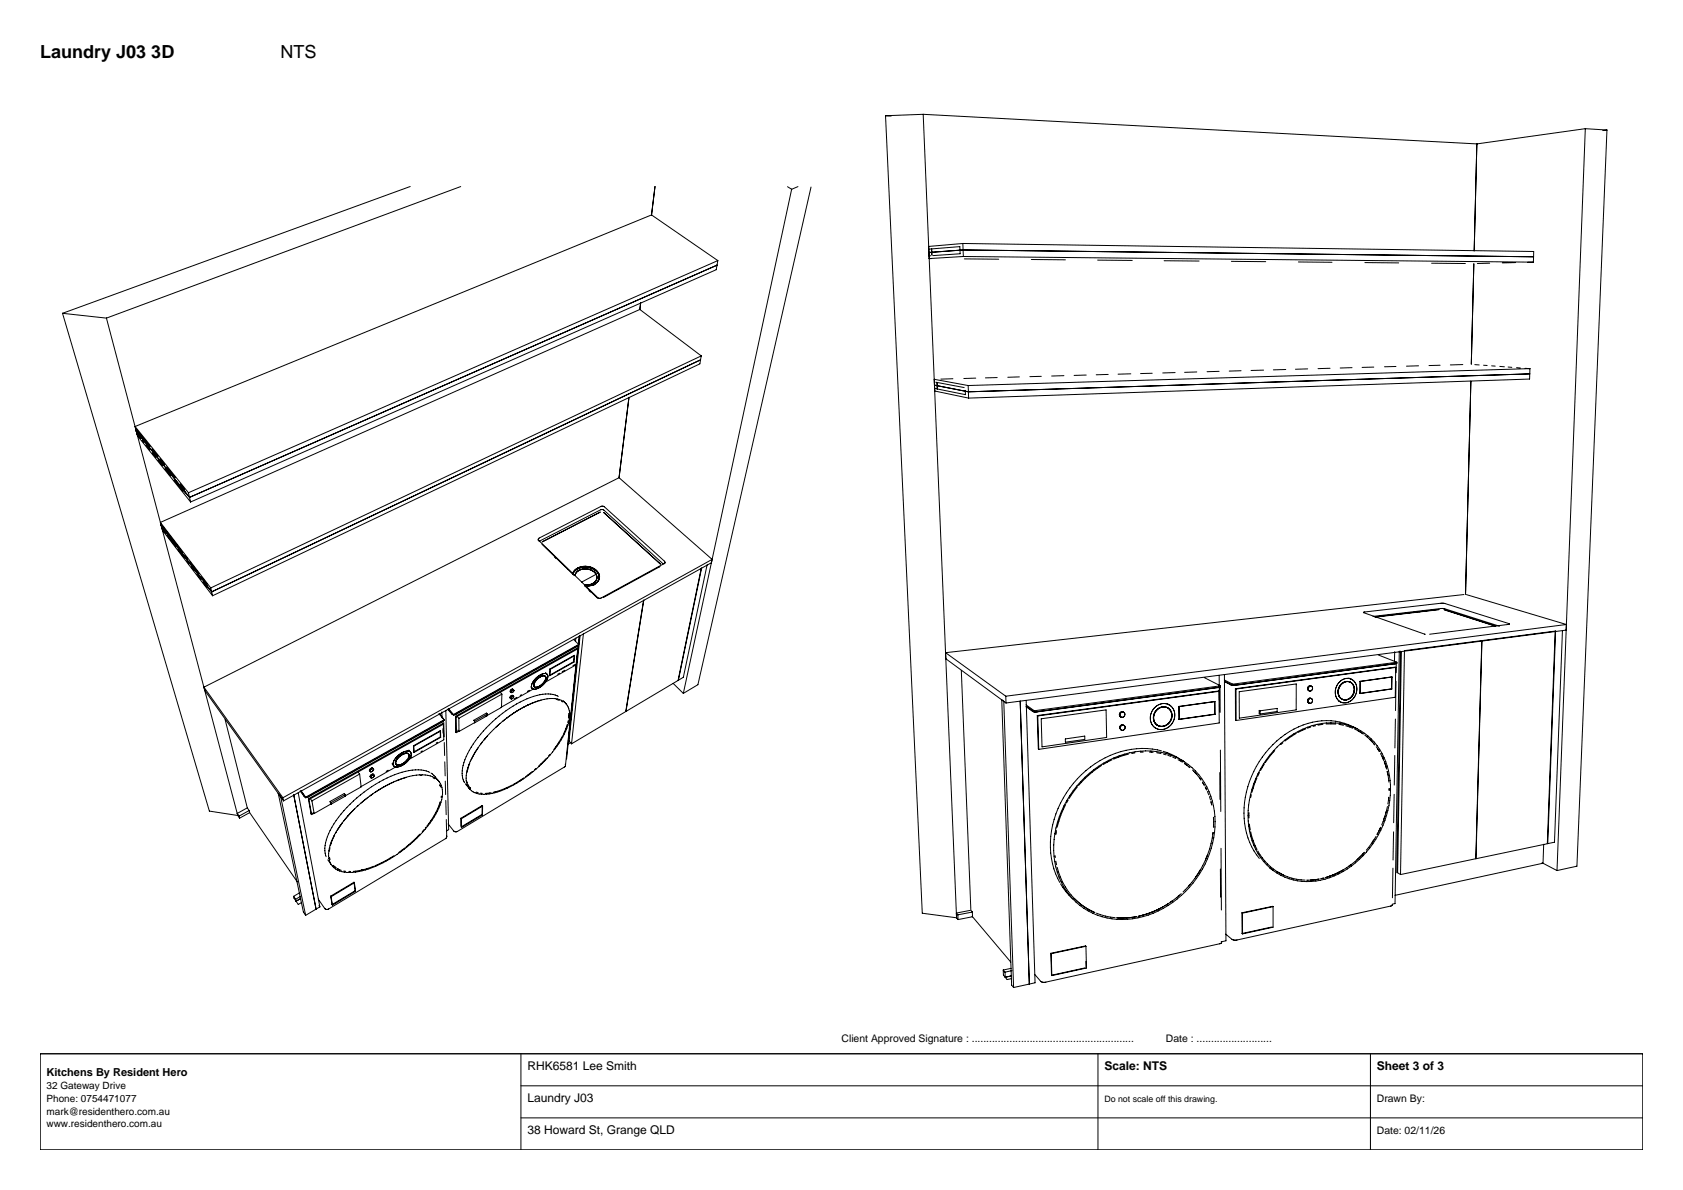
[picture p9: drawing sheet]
<svg xmlns="http://www.w3.org/2000/svg" width="420mm" height="297mm" viewBox="0 0 420 297" stroke-linecap="round" stroke-linejoin="round" font-family="sans-serif">
<g fill="none" stroke="#000" stroke-width=".25">
<path d="M221 28.9l9.2 199 8.5 1.2M221 28.9l1.4 .1M230.4 28.5l-9.4 .4M230.4 28.5l138.2 7.4M230.4 28.5l8.3 200.6M368.6 35.9l-.7 26.8M395.6 32.1l-27 3.8M395.6 32.1l5.4 .4M395.6 32.1l-7 185.2M401 32.5l-7.5 183.7-4.9 1.1M401 32.5l-1 .1M102.4 46.5l-86.8 31.7"/>
<path d="M115 46.6l-88.4 32.8M162.6 53.6l16.5 11.4M162.6 53.6l-128.9 52.9M163.5 46.5l-.9 7.2M196.5 46.6l1.1 .6M197.6 47.2l-27.1 125.9M199.1 46.6l-1.5 .6M202.4 46.7l-28.2 124.2-3.7 2.2M15.6 78.2l36.7 124.2 7 1.1M15.6 78.2l11 1.2M26.6 79.4l32.7 124.1M159.7 77.2l15.3 11.6"/>
<path d="M159.7 77.2l-119.7 53.2M159.9 75.6l-.2 1.7M178.9 66.2l-131.6 57.9M179.1 65l-.4 2.3-131.1 58M179.1 65l-132.1 58M231.8 63l8.5-.6 142.4 1.7M231.8 63.2l.1 .7 .4-.1M231.9 64.5h.5M232.5 62.1l-.5 .1M232.5 62.1v1.5M232.5 62.1l7-.5 .1 1.7-6.8 .5M240.3 60.8l-8.5 .7 .1 3"/>
<path d="M240.3 60.8l.1 3.2M240.3 60.8l142.4 2v1.3M240.4 64l-8.5 .5M240.4 64l142.3 1.4M240.7 64.6l8.5 .1M257.4 64.8h8.5M273.9 64.9l8.7 .1M290.5 65.1l8.7 .1M307.3 65.2l8.6 .1M324 65.4l8.4 .1M340.6 65.5l8.4 .1M357.3 65.7l8.4 .1"/>
<path d="M367.8 65.8l-.6 25.1M371.8 65.7l-3.1 .1M378.1 65.5l-3.2 .1M382.7 65.4l-1.5 .1M382.7 64.1v1.3M157 99.2l-2.5 20M174.8 89.8l-.1 1-121.7 57.9M174.8 89.8l-122 57.9M175 88.8l-.2 1M175 88.8l-122.4 57.9M233.2 96.1l8.5 1.7M233.2 96.5v.4l7.7 1.6v-1.1"/>
<path d="M233.5 95.4l.4 .1M233.9 95.5v1.6M233.9 95.5l6.7 1.2M237.8 94.5l-3 .1M241.6 96.2l-8.5-1.5 .2 2.9 8.4 1.8M241.6 96.2l.1 1.6M241.7 97.8v1.6M243.5 94.4l-3 .1M248.9 94.2l-3 .1M254.4 94.1l-2.9 .1M259.9 93.9l-2.9 .1M265.5 93.8l-3.1 .1"/>
<path d="M271.1 93.6l-3.1 .1M276.6 93.5h-3M282.2 93.3l-3.2 .1M287.5 93.2h-2.9M293.3 93l-3.1 .1M298.7 92.8l-3.1 .1M304.2 92.7l-3 .1M309.7 92.5l-2.9 .1M315.3 92.4l-3.1 .1M320.9 92.2l-3.1 .1M326.3 92.1l-3 .1M331.9 91.9l-3 .1"/>
<path d="M337.4 91.8l-2.9 .1M342.8 91.6l-2.9 .1M348.4 91.5h-2.9M354 91.3l-3 .1M359.4 91.2h-2.8M365 91l-3.1 .1M367.1 95.1l-1.4 53.3M368 91l1.1 .1M370.2 91.2h.9M372.2 91.3l.9 .1M374.3 91.5h1.1M376.4 91.6l.9 .1"/>
<path d="M378.5 91.8h.9M380.6 91.9l1.2 .1M381.8 93.3l-140.1 4.5M381.8 92l-.1 2.6-140 4.8M381.8 92l-140.2 4.2M33.7 106.5l.6 2.3 13.3 16.5M33.7 106.5l13.3 16.5M33.8 107l1.1 1.3M34 107.6l13.3 16.5M34.2 108.3l.7 .9M34.9 108.3l.3 1.2M34.9 108.3l2.6 3.2"/>
<path d="M35.5 109.9l.4 .6M36.4 111l1 1.3M37.9 112l1.5 1.9M38 113l.9 1.2M39.4 114.8l1.2 1.4M39.9 114.5l1.2 1.5M41.2 117l1.4 1.7M41.6 116.6l2.1 2.7M43.5 119.8l2.3 2.9M154.5 119.2l-103.6 52.3M154.5 119.2l23.2 20.4M40 130.4l.5 2 12.5 16.3"/>
<path d="M40 130.4l12.6 16.3M40.4 131.7l-.3-.9 1.1 1.4M40.5 132.1l.8 1M40.7 132l-.4-.6 12.5 16.3M41.2 132.2l.2 .9M41.2 132.2l4.3 5.6M41.7 133.6l2.2 2.8M44.5 137.2l1.5 2M45 120.8l1 1.2 .2 1.1M46.1 138.6l.7 .9M46.6 140l.6 .7M47 123l.3 1.1"/>
<path d="M47.3 124.1l.3 1.2M134.3 134.6l.1 .3 14.7 14.2 .5 .2 .4-.1 15.7-8.5 .2-.3M134.3 134.6l.3-.3 15.4-7.9 .4-.1 .4 .2 15 13.5 .1 .4M134.3 134.6v.3M134.5 135.1l15.4-7.9h.4l.4 .1 14.8 13.5M135.2 135.8l8.1 7.9M135.6 135.1l-.3 .1M135.6 135.1l-.2 .1M138.4 139l.4 .4M145.7 129.9l-10.1 5.2M149.6 127.9l-14 7.2M149.8 127.8l-.3 .1"/>
<path d="M150.6 127.9l14.2 12.9M150.7 127.9l14.1 12.9M177.7 139.6l-107.1 59.5M177.7 139.6l-.2 .8-106.7 59.5M47.4 140.2l2.3 3.1M47.7 141.5l.7 .9M49.1 143.3l1 1.2M50.3 144l1.3 1.7 .2 .9M50.6 145.3l1.1 1.3M51 145.4l1.8 2.3M52.6 146.7l.2 1M52.8 147.7l.2 1"/>
<path d="M143.1 159.6l1.3 1.2M143.7 143.1l-.2 .6M143.7 143.1l-.1 .3M143.7 159.2l-.1 .9M144 142.7l-.3 .4M144.2 142.5l-.2 .2M144.6 158.7l-3.2 30.7M144.8 158.7l-2.8 26.3 .6 .6M144.9 141.7l-1.1 .5-.8 1M145.6 158.1l-3 27.5M145.7 141.4a3.1 3.1 0 0 0-2.8 1.7M145.7 141.4l2.2 .3"/>
<path d="M145.7 141.4a2.8 2.8 0 0 0-2.8 1.9M145.9 146h.4M145.9 145.9l.4 .1M146.3 146h.3M146.6 141.6a3.4 3.4 0 0 0-3.7 1.7M146.6 141.6l.9 .2M146.6 141.6l.8 .2M146.9 142.1a3.5 3.5 0 0 0-2.7 .4M146.9 142.1l1.2 .5M146.9 142.1a3.4 3.4 0 0 0-2.7 .4M147 147.4l.4 .4M147.4 141.8a2.79 2.79 0 0 1 2.1 2.3"/>
<path d="M147.5 141.8l1.4 .8 .6 .9M147.5 141.6l.3 .1M147.8 141.7l1.1 .7M147.9 141.7l.3 .2M147.9 145.6l-1.3 .4M148.1 142.6l.6 .7M148.1 142.6l.6 .7 .2 .5M148.4 145.2l-.8 .6-1 .2M148.6 145.7l-.6 .4M148.6 145l-.4 .5M148.8 142.4l.6 .8 .2 1.2v-.2M148.9 143.5v.3"/>
<path d="M148.9 143.3l-3.7 2M148.9 142.4l.6 .9 .1 .9M148.9 143.8v.5l-.3 .8M149 144.3l-.4 .7M149.5 144.5a3.2 3.2 0 0 1-3.7 1.7M149.5 143.5l-.2 1.5M149.6 144.2a3.1 3.1 0 0 1-3.6 2l3.1 3.1M160.6 150l-4.4 27.6M160.7 149.7l-4.5 27.9M164.7 141.4l-14.1 7.7M165.9 140.4v.3M175 141.9l-5.8 27.9-26.6 15.8"/>
<path d="M176.5 141l-6 28-1.2 .8 5.8-28.1M340.2 152.9l15.5 5.4M340.3 152.8l19.8-2.3 16.6 5.2M342.6 153.8l17.5-1.9 14.1 4.4M359.1 152.2l-16 1.8M359.1 152.1l-15.9 1.9M360.4 152.1l12.9 4.2M360.4 152.2l12.7 4.1M365.3 148.4l-129.3 14.5M365.9 148.4l25 7.5M369.8 159.9l-1.5 54.4M376.7 155.8l-19.9 2.5"/>
<path d="M388.2 157.4l-1.9 53.2 1.6-.4 2-52.7M390.9 155.9l-139.9 17.9M390.9 155.9v1.4l-139.8 18.2M50.9 171.5l19.7 27.6M50.9 171.5l.2 .8 19.7 27.6M56.2 179.5l5.5 22M109.5 178.1l1.2 1.3M109.7 178.3l1.1 1.3M110.3 177.7v1.5M110.7 179.9l-33.7 19a.87 .87 0 0 1-1.2-.2l-.9-1.3M110.8 179.6l-34.5 19.4M110.8 179.6l.1 .2-34.6 19.3"/>
<path d="M111.3 177.3l.7 29.8-.6 .3M111.9 176.8l1.3 1.5M112 177.1l1.2 1.4M113.2 178.3v.2M113.7 178.8l.1 .2M113.7 178.8v3.9M113.8 179l.1 3.9M114.2 179l.3 .3M114.5 179.3v3.3M121.6 178.2v.4l-3.2 1.8v-.4M121.6 178.2l-.2-.2-3.2 1.8 .2 .2M121.6 178.2l-3.2 1.8"/>
<path d="M125 172.9l.2 .3M125.2 173.2l-.1 3.4-4 2.2M125.2 173.2l-10.7 6.1M126.1 179.5l-.7 .6M127.3 174.2l.1 .2M127.3 172.7l.2 .1M127.9 173.5l-.5 .3-.2 .3M128 171.9l-.4 .2-.3 .5M128 173.6l.2 .1M128 173.7l-.5 .3v.3M128.1 172.1l-.4 .2-.2 .4M128.2 173.8l-.3 .5-.3 .2"/>
<path d="M128.3 172.3l-.3 .4-.4 .2M129 174l-.7 .4M130.1 173.4l-.3 .2M132.1 172.3l-.5 .3M132.5 171.4l.3 .4M133.1 172l-8.1 4.5M133.3 171.4v.1M133.3 175.3a26.6 26.6 0 0 0-6.9 4M134.1 175l-.5 .2M135 174.8l-.5 .1M136 168.7a2.83 2.83 0 0 0-2.7 1.6l-.1 .9M136 168.7h-.2a3.1 3.1 0 0 0-2.3 1.6l-.2 1"/>
<path d="M136.1 168.8h.1M136.1 167.8l.5 .5M136.2 168.9v.2M136.2 169.3a2.94 2.94 0 0 1-2.8 2.2M136.3 169a1.96 1.96 0 0 1-.7 1.6l-1.2 .9-.9 .1M136.6 168.3l.1 .9-.6 1M136.6 168.3a2.52 2.52 0 0 0-2.9 1 2.17 2.17 0 0 0-.8 2.6 3.1 3.1 0 0 0 3.2-1.7M137.1 168.5l.1 .1M137.3 167h.1M137.3 167l-.2 1.5M137.3 167l-.1 1.6M138.8 174.5l.8 .3"/>
<path d="M139.3 173.8a9.2 9.2 0 0 0-7.8 .6 31.2 31.2 0 0 0-15.5 15.2 6.4 6.4 0 0 0 0 5.8M139.7 168l-.5 .3M140.1 175l.3 .2M140.6 174.9l.7 .7M140.9 167.3l-.6 .3M141.3 175.6a5.5 5.5 0 0 0-5.5-1.1 30.3 30.3 0 0 0-16.1 11.6 13.9 13.9 0 0 0-3.4 8.7l.5 1.5 .5 .8M141.3 175.6a5.8 5.8 0 0 1 .2 6.2 30.8 30.8 0 0 1-18 16.1 6.4 6.4 0 0 1-6.2-.8M141.8 179.9l-.1 .5M141.9 178.7v.4M141.9 178.1v1.1M143.1 165.2l-6 3.3M143.1 165.2h.1"/>
<path d="M143.2 165.2l-6 3.4M143.3 163.6l-.2 1.6M143.3 163.6l-6 3.4M143.3 163.6h.1M143.4 163.6l-6.1 3.4M143.4 163.6l-.2 1.6M143.5 165.9l-.5 .2M143.7 166l-2.6 25.1M144.2 161.9l-.4 4-7.7 4.3M144.2 161.9l-30.4 17.1M144.2 161.9l-.2-.1-30.3 17M144.2 161.1l-30.4 17.2-.5 .1-.5-.2-1-1.2"/>
<path d="M144.4 160.8l-31.2 17.5M144.4 160.8v.2l-31.2 17.5M168 170.6l2.5 2.5M236 162.9l15 10.9M236 162.9v1.5l15.1 11.1M239.9 167.3l2.4 59.9M250 174.7l.5 .4 2.4 71.4-.4-.6zM251 173.8l.1 1.7M254.6 175l2.3 70.6M256 175.9l2.1 1.5M256.1 174.8l2.2 70.5-1.4 .3M256.3 176.4l1.8 1.3"/>
<path d="M258.1 177.4v.3M258.9 178.6l.3 8.4M258.9 178.6l.1 .1M259 178.7l.2 8.3M259.8 179.4l16.2-2.2 .2 6.9-16.2 2.3zM280.2 177.7l.2 .1M280.2 177.7l-.7 .2a.66 .66 0 0 0 .3 1.1M280.2 177.7l-.4 .1-.3 .4v.5l.3 .3M280.2 177.7h.1M280.4 177.8a.69 .69 0 0 1 .2 .9 .69 .69 0 0 1-.8 .3M280.4 177.8l-.1-.1 .2 .2M287.9 176.9l.5-.5a2.9 2.9 0 0 1 3.9-.1 2.9 2.9 0 0 1 .4 4 2.93 2.93 0 0 1-2.7 1.8 2.93 2.93 0 0 1-2.8-1.8l-.1-1.7z"/>
<path d="M291 176.5a2.58 2.58 0 0 0-2.9 1.4 2.58 2.58 0 0 0 .7 3.1M291.1 176.5l.3 .2M291.3 175.7l.5 .2M291.4 176.7l.4 .2M291.4 176.7a2.48 2.48 0 0 0-3.4 1.7l-.1 .8 .3 1.1M291.6 176.8l.1 .1M291.7 176.9l.2 .2M291.8 177l.3 .3M291.9 177.1a2.6 2.6 0 0 1 0 3.1 2.6 2.6 0 0 1-2.9 .9M292.2 177.4a2.62 2.62 0 0 1-.3 2.9 2.62 2.62 0 0 1-2.8 .8M294.2 176.3v.1M294.2 176.3v3.2"/>
<path d="M294.2 179.5l.1 .1M294.2 176.4l.1 3.2M300.6 169.1l4 2.1M303.1 175.1v3.1M303.1 175.1l-8.9 1.2M303.1 175.1h.1M303.1 178.2l-8.9 1.3M303.1 178.2l.1 .1M303.2 175.1l-9 1.3M303.2 175.1v3.2M303.2 178.3l-8.9 1.3M304.2 172.5l-45.2 6.2"/>
<path d="M304.2 172.5l.1 7.9-45.1 6.6M304.2 172.5l-45.3 6.1M304.2 168.6l.1 6.1M304.4 171.5l-45.4 6.2-1.3-.1-1.7-1.2M304.5 171.6v6.2M304.6 171.2l-46.5 6.2M304.6 171.2v.3l-46.5 6.2M305.6 168.4l.3 66.4-1 .2M305.6 169.7l2 1.1M305.6 170.1l2.1 1M305.8 170.2l1.4 .8h1.2M307.6 170.8l.1 .3"/>
<path d="M308.3 171.9v7.8l.2 .1M308.3 171.9l.2 .1M308.5 172v7.8M309.3 172.6l14.2-1.9v6.5l-14.2 2zM314.5 177.4v.8M314.5 177.4l-.3-.1v.8l.3 .1M314.5 177.4l4.2-.6v.8l-4.2 .6M326.5 172.3l.2 .1M326.5 172.3l.1 .1M327.1 171.2h.1M327.1 171.2l.1 .1M327.1 171.2a.66 .66 0 0 0-.7 .4 .66 .66 0 0 0 .1 .7"/>
<path d="M327.2 174.3l-.6 .2a.64 .64 0 0 0 .1 1M327.2 171.3a.64 .64 0 0 1 .3 .8 .64 .64 0 0 1-.8 .3M327.2 171.3a.66 .66 0 0 0-.7 .3 .66 .66 0 0 0 .2 .8M334 174.9l.5 .3M334.4 174l.5 .5M334.4 170.1a2.44 2.44 0 0 1 2.9-.5 2.44 2.44 0 0 1 1.3 2.6 3.2 3.2 0 0 1-3.6 3.2 3.1 3.1 0 0 1-.6-5.3zM334.7 174.3l.3 .2M335 174.5h.1M335 174.5l.2 .1M335.3 174.6l.2 .1M336 174.7h-.4M336.3 170.1a2.55 2.55 0 0 0-1.7 4.2"/>
<path d="M336.3 170.1l1 .3M336.6 169.2l.5 .3M336.8 170.2a2.45 2.45 0 0 0-2.5 1.1 2.45 2.45 0 0 0 .1 2.8M336.9 170.2l.4 .3M337.3 170.4l.4 .5a2.57 2.57 0 0 1-1.8 3.8l-.8-.1M337.3 170.5a2.23 2.23 0 0 1 .5 2.5l-.7 1-1.1 .6M339.4 170.1h.1M339.4 170.1v3M339.5 170.1l-.1 3M344 163.5l4.6 1.8M347.3 168.9l-7.9 1.2M347.3 168.9v3.1"/>
<path d="M347.3 168.9l.1 .1M347.3 172l-7.9 1.1M347.4 169l-7.9 1.1M347.4 169l-.1 3M348 162.6v2.4M348.2 179.5l-.1 7.2M348.3 166.6l-.1 7.4-39.7 5.8M348.3 166.6l-40 5.3M348.3 166.6l-39.8 5.4M348.4 165.6l-.4 .1M348.4 170l-.1 7.3M348.4 165.8v2.1"/>
<path d="M348.6 165.3v.3l-40.9 5.5M348.6 165.3l-41 5.5M349.2 162.5l-1.1 63-.6 .2M349.5 162.5l-.9 55.3M349.7 162.6l-.9 55.2 .7 .5M350.5 162.4l37.6-4.9-2 53.1-36.6 7.7zM69.4 198l.7 .9 6.2 29.6-.6-.9zM70.6 199.1l.2 .8M73.3 198.3l5.6 28.6M74.4 197.9l5.4 28.4M75.1 197.3l1.2 1.7M75.1 197.5l1.2 1.6"/>
<path d="M76.3 199v.1M77 199.4l.1 .2M77 199.4l.6 3.7M77.1 199.6l.7 3.7M77.6 199.5l.2 .4M77.8 199.9l.6 3.1M86.1 198.3l-3.5 2M86.1 198.3l.1 .4-3.5 2M86.1 198.3l-.2-.3-3.5 2M89.5 192.8l.2 .4M89.7 193.2l-11.9 6.7M89.7 193.2l.4 3.2-4 2.3"/>
<path d="M91.6 199.2l-1.4 1.2M92.3 192.4v.1M92.4 193.9l.1 .2M93 191.7l-.6 .2-.2 .4M93 198.2l-.7 .5M93.1 193.2l-.5 .2-.3 .4M93.1 193.2h.1M93.2 191.9l-.5 .1-.4 .4M93.2 193.2l.2 .2M93.3 192l-.3 .4-.6 .2M93.3 193.4l-.5 .1-.3 .5M93.4 193.5l-.3 .5-.5 .2"/>
<path d="M95.7 196.5a35.2 35.2 0 0 0-10.3 8.8M96.9 192.2l-.5 .3M97.3 195.6l-.5 .3M97.8 190.6l.5 .6M98.3 195.2l-.5 .2M98.6 191.5l-8.5 4.8M98.8 190.7l.1 .1M100.4 194.3l-1.5 .6M101.2 194.1l-.5 .1M101.7 189.5l-.7 .7a2.12 2.12 0 0 1-2.1 .6M101.9 188.1l.1 .1M101.9 188.1a2.45 2.45 0 0 0-2.5 1l-.6 1.1 .1 .6"/>
<path d="M101.9 188.1l.2 .3M101.9 188.1a2.45 2.45 0 0 0-2.7 1.1l-.5 1 .2 .6M102 188.3l.1 .1M102 187.2l.5 .6M102.1 188.4l-.3 .9M102.1 188.4l-.2 .9a3.7 3.7 0 0 1-1.9 1.6l-.7 .1-.4-.1M102.5 187.8l.1 .6a4.1 4.1 0 0 1-1.8 2.4 2.19 2.19 0 0 1-2.5 .4M102.5 187.8l-.3-.3a4.1 4.1 0 0 0-3.9 2.4l-.2 .6 .2 .7M102.7 188.9l-.5 .3M103.2 186.1l.1 .1M103.2 186.1l.1 1.6M103.3 186.2v1.6"/>
<path d="M103.3 187.7v.1M104.9 193.5h.3M105.4 187.4l-.3 .2M107.3 192.8a11.2 11.2 0 0 0-8.8 .6 31.9 31.9 0 0 0-16.5 14.7 7.7 7.7 0 0 0-.6 5.7M107.6 193l.7 .5 1.3 1.6M108.1 194.1l.4 .3M109.2 185.3l-.3 .1M109.6 195.1a6.4 6.4 0 0 1-.1 6.6 31.7 31.7 0 0 1-20 15.8 6.9 6.9 0 0 1-6.5-1.3l-.4-.4M109.6 195.1a6 6 0 0 0-5.7-1.6 24.3 24.3 0 0 0-10.3 4.3M109.7 195.8l.2 .6-.1-.4M109.9 182.4v1.5M109.9 182.4l-6.7 3.7"/>
<path d="M109.9 182.4v.1M109.9 183.9l-6.6 3.8M109.9 183.9l.1 .1M109.9 182.5l-6.6 3.7M109.9 182.5l.1 1.5M110 184l-6.7 3.8M110.1 198.7v.3M110.5 181.9l.1 1.1M110.6 180.7l-33.5 18.9M110.6 180.7l.2 3.9-8.6 4.9M110.6 180.7l-.1-.1-33.5 18.8M110.7 180.3l.1 3.6"/>
<path d="M110.9 185.3l.1 3.3M111 190.1l.1 3.5M111.1 195l.1 3.3M111.2 199.8l.1 3.5M113.7 182.7l.2 .2M114.1 182.5l-.4 .2M114.3 182.2l.2 .4M114.4 182.6l-.5 .3M116.1 195.6l1.2 1.5M116.6 195.1l.1 .4M116.8 195.8l.6 1M117.2 190.5l-.6 2.2"/>
<path d="M118.3 180.4l-3.8 2.2M118.8 197.7l.5 .1M119.4 186.6l-1.8 3.1M119.9 198h.4M120.2 185.4l-.3 .4M121.6 183.7l-.8 1M122.6 197.9l-1.5 .1M124.5 180.8l-.8 .8M127.9 195.9l-2.4 1.1-2.4 .7M130.7 194.1l-2.5 1.6M132.9 192.5l-1.7 1.3M133.7 191.8l-.3 .3"/>
<path d="M136.4 189.2l-1.9 1.9M137.1 188.4l-.2 .2M140.4 183.6l-2.2 3.5M141.1 190.7v.4M141.1 191.1l-.2 .3-26.8 16.2-.8-.2-1.5-1.8M141.6 180.8l-1 2.5M142.1 184.8l-.3 .1M142.5 185.3l-.8 .5M265.9 184.4l4.8-.7v.8l-4.8 .7zM266.6 199.7l-.5 .7M268.9 196.4l-2.1 2.9M270.8 194a21.2 21.2 0 0 1 21.4-5.6 17.4 17.4 0 0 1 11 18 24.9 24.9 0 0 1-20.5 22.9 16.9 16.9 0 0 1-19.8-17 25 25 0 0 1 7.9-18.3z"/>
<path d="M274.9 191.1l-2.3 1.6-3.4 3.3M277.5 189.6l-2.2 1.2M279.8 182.2h.1M280.3 180.9l-.7 .2-.1 .8M281.6 188.2l-3.7 1.3M283.2 187.9l-.8 .2M285.3 187.7h-.7M286.9 187.7l.9 .1M288.2 180.5l.6 .5M288.6 187.9l1.1 .2M288.8 181h.1M288.8 181l.2 .1"/>
<path d="M288.8 181l.3 .1M289.8 187.4a21.9 21.9 0 0 0-21.9 8.1 22.6 22.6 0 0 0-3.9 23.8l.5 .9M290.2 187.5l2.2 .8 2 1.1M290.4 188.2l.6 .2M291.4 188.5l.8 .3M292.6 189l.8 .3M294 189.6l1.1 .6M294.9 189.7l.6 .5M294.9 189.7l.6 .4M296.1 190.9l-.5-.3 1.3 1-.3-.3M297.6 192.2l1 1.1M298.2 192.8l.4 .5"/>
<path d="M298.6 193.3l1.1 1.4-.3-.4M300.1 195.2l.4 .8M300.7 196.4l.4 .7-.3-.6M301.3 197.5l.4 .9M301.8 198.8l.3 .9M304.4 192.8v6.7M304.6 187.2v15.3M312.3 198.3l-.2 .7M313.7 194.1l-1.3 3.6M314.3 192.8l-.4 1M315.5 190.7l-.9 1.6M318.1 187.3l-2.4 3"/>
<path d="M318.7 186.4a17.9 17.9 0 0 1 18.9-5 15.8 15.8 0 0 1 9.4 14.6 23.9 23.9 0 0 1-16.3 23.4 14.7 14.7 0 0 1-18.9-12 24 24 0 0 1 6.9-21zM320.1 185.4l-.5 .4M323.5 183.1l-2.8 1.9M325.9 181.9l-2 .9M327.1 181.5l-.8 .2M328.3 181.1l-.6 .2M330.1 180.8l-1.2 .2M330.9 180.7h2.4M334.1 180.8l1.2 .2M335.8 181.1l1.8 .7M337.5 181.3a16.8 16.8 0 0 0-17.8 2.8 23.6 23.6 0 0 0-8.3 25l1.5 3.3 1.4 1.8M337.5 181.3l1 .6"/>
<path d="M337.5 181.3l1.1 .6M338 181.9l1.7 .9M339.7 182.8l.5 .4M340.6 183.5l1.3 1M341.9 184.5l1.2 1.4M341.9 184.5l.5 .6M342.8 185.6l.3 .3M343.4 186.4l.8 1.1-.3-.5M344.5 188.1l.8 1.6M344.9 189l.4 .7M345.7 190.9l-.2-.8 .5 1.8-.2-.6M346.3 193.3l-.1-.8 .4 2.7"/>
<path d="M346.5 199.1v.5M346.6 198.9l-.2 1.8M346.7 196.8v.4M346.7 196.8v.5M347.9 198.2l-.1 7.1M348.1 188.5l-.1 7.4M59.2 203l.1 .5M59.2 203l.5 .7M59.3 203.5l.5 .7M59.7 203.7l.1 .5M62.2 202.3l.1 .5-2.5 1.4M62.2 202.3l-.5-.7-2.5 1.4"/>
<path d="M62.2 202.3l-2.5 1.4M62.3 202.7l11.9 17.4M77.6 203.1l.2 .2M78 202.9l-.4 .2M78.2 202.8l.2 .2M78.3 203l-.5 .3M81.8 214.6l.8 1.2M82.2 214l.2 .6M82.3 211.6l-.1 .8M82.4 200l.3 .7M82.4 200l.2 .3M82.5 200.7l-4.1 2.3"/>
<path d="M82.6 200.3l.1 .4M83.5 208.4l-1 2.7M83.9 216.6l-.8-.6 .8 .6M84 207.5l-.3 .5M84.1 216.8l.5 .2M84.3 216.8l.2 .2M84.6 217l.6 .2M85.4 205.3a12.7 12.7 0 0 0-3.3 8.9l.5 1.6M85.5 205.3l-1.3 1.9M85.8 217.4l.4 .1M86.1 204.6l-.3 .3M87.1 217.5h.3"/>
<path d="M87.1 217.5h.4M88.5 201.9l-2.2 2.4M89.4 201.1l-.3 .2M90.7 217l-.5 .1M93.2 216.2l-2.5 .9-2.5 .4M98.3 213.6l-2.1 1.2-2.6 1.3M101.1 211.6l-1.6 1.2M104.8 208.2l-3.5 3.2M105.8 207.1l-.4 .5M106.3 206.4l-.2 .3M109.8 200.1a18 18 0 0 1-3.3 6.1M111.4 204.5l.1 4.3"/>
<path d="M111.4 208.6l.1 .2M111.5 208.8l-.3 .5-29.2 17.6a.75 .75 0 0 1-1-.2l-1.6-2.3M115 204.2l.1 .2M115 204.2v2M120.3 203.3l-5.1 3M120.3 203.3l.1 .1M120.3 201v2.3M120.3 201l-5.3 3.2M120.3 201l.1 .2M120.4 203.4l-5.3 3.1v-2.1M120.4 201.2l-5.3 3.2M120.4 201.2v2.2"/>
<path d="M263.3 213.6l.1 .4M263.5 214.9l.2 .9M263.7 207.3l-.2 1M263.8 216.5a16.7 16.7 0 0 0 5.1 8.5M265.9 200.8a23.8 23.8 0 0 0-2.1 5.7M298.8 218.4l-.4 .5M299.5 217.1l-.5 .9M299.6 217.1l-2.2 3.1-2.2 2.4M301.4 213.3l-.5 1M302.3 200.7l-.1-.6 .2 .8M302.7 208.2v-.4l-.9 4.1-1 2.8-1.2 2.4M302.8 204.4v-.4v2.4"/>
<path d="M302.8 205.7v.7M304.6 216.9v7M304.7 211.7l.1 15.4M311.7 202.8v1.3M311.8 205.7l.2 1.4M312.1 207.6l.6 2.3 1 2.1M313.9 212.4l1.7 2.5 1.5 1.5 1.5 1.1M316.9 216.7l.7 .5M318.6 217.5l.9 .5M318.6 217.5l1.7 .9a13.3 13.3 0 0 0 5.4 1.3M328.3 219.6l-2.2 .1M329.1 219.4l-.8 .2"/>
<path d="M329.2 219.4l-.9 .2M330.5 219.1l-.8 .2 .5-.1M330.9 219l.9-.3zM335.3 217l-3.5 1.7M337.1 215.8l-.5 .4M340.1 213.2l-1.5 1.4M340.1 213.2a21 21 0 0 1-8.3 5.5M340.3 212.9l-.2 .3M340.5 212.7l-.4 .5M342.7 209.8l-.3 .4M343.4 208.8l-2.4 3.4M343.8 207.9l-.2 .3"/>
<path d="M344.5 206.5l-.4 .9M344.6 206.5l-.9 1.8M345.6 203.7l-.3 .7M345.9 202.5l-.1 .4M346.2 201.3l-.6 2.4-.8 2.2M347.6 216.7l-.1 7.4M347.8 207.6l-.2 7M384.8 215.3l3.8 2M385.2 210.7l-.1 4.7-37 8.1M73.3 223.7l.6 1.2M73.3 223.7l.5 .8M73.8 224.5l.1 .4"/>
<path d="M73.9 224.9l.5 .8 .8-.4M74.7 222.8l-1.4 .9M74.9 223.8l-1.1 .7M75 224.3l-1.1 .6M78.9 226.9l-2.6 1.6M79.6 226l.2 .3M79.8 226.3l-.9 .6M82.5 223.7l.1 .1M82.5 223.7l.4 2.1M82.6 223.8l.4 2.1M82.9 225.8l.1 .1M88.3 220.2l.3 2.1"/>
<path d="M88.3 220.2l-5.8 3.5M88.3 220.2l.1 .1M88.4 220.3l-5.8 3.5M88.4 220.3l.3 2.1M88.6 222.3l-5.7 3.5M88.6 222.3l.1 .1M88.7 222.4l-5.7 3.5M238.7 227.9l.3 .4M238.7 227.9v1.2M238.7 229.1l.4 .4M239 228.3l.1 1.2M242.1 227.2l-3.4 .7"/>
<path d="M242.4 227.3l.3 .3M242.6 228.7l9.6 11.4M242.7 227.6v1.2l-3.6 .7M242.7 227.6l-3.7 .7M262.2 237.9l.1 .1M262.2 237.9l.2 5.5M262.3 238l.2 5.5M264.7 220.6a15.3 15.3 0 0 0 3 3.8M268.9 225l2.6 1.9 1.7 .9M271 236.2l-8.7 1.8M271 236.2l.1 5.4-8.6 1.9M271 239.9v1.4"/>
<path d="M271 236.2l-8.8 1.7M273.6 227.9l2.3 .7 2.4 .4M278.7 229.1h.4M278.7 229.1h1.1M281.2 229.1h-1.4M282.6 229l-1.4 .1M283.7 228.8l-1.1 .2M284.1 228.7l1.2-.3zM286.6 228l-1.3 .4M287.9 227.5l-1.3 .5M290.3 226.3l-2.4 1.2M291.5 225.5l-.8 .6"/>
<path d="M292.6 224.8l-.6 .4M292.6 224.9l-2.5 1.5-2.2 1.1M294.3 223.4l-.3 .3M294.8 223l-2.2 1.9M297 220.7l-.3 .3M304.8 235a.36 .36 0 0 1-.1 .4 .36 .36 0 0 1-.4 .2l-43.5 9.6-1-.2-1.6-1.8M309.9 227.8l.2 .1M309.9 227.8l.1 5.2M310 233l.1 .1M310.1 227.9v5.2M317.4 231.4l-7.4 1.6M317.7 226.3l-7.8 1.5"/>
<path d="M317.7 226.3l-7.6 1.6M317.7 226.3v5.1l-7.6 1.7M347.4 225.7v.1M347.4 225.9l-38.9 8.7-1-.1-1.6-1.4M250.4 242.1v1.3l.5 .5M250.4 242.1l.4 .5M250.8 242.6l.1 1.3M250.9 243.9l.4 .6 1.1-.3M252.3 241.7l-1.9 .4M252.4 243.6l-1.5 .3M252.5 242.2l-1.7 .4M256.9 245.6l-4 .9"/>
<path d="M262.4 243.4l.1 .1M270.8 241.6l-8.4 1.8"/>
<circle cx="326.9" cy="174.9" r=".63"/>
<circle cx="280.2" cy="181.7" r=".64"/>
</g>
<path d="M10 263h400v24h-400z" fill="#fff" stroke="#000" stroke-width=".35"/>
<path d="M130 263v24M130 271h280M130 279h280M274 263v24M342 263v24" fill="none" stroke="#000" stroke-width=".25"/>
<g font-size="4.5">
<text x="10" y="14.4">Laundry J03 3D</text>
<text x="70" y="14.4">NTS</text>
</g>
<g font-size="3">
<text x="131.6" y="267">RHK6581 Lee Smith</text>
<text x="275.6" y="267">Scale: NTS</text>
<text x="343.6" y="267">Sheet 3 of 3</text>
<text x="131.6" y="275">Laundry J03</text>
<text x="131.6" y="283">38 Howard St, Grange QLD</text>
</g>
<text font-size="2.7" x="11.6" y="268.6">Kitchens By Resident Hero</text>
<g font-size="2.6">
<text x="210" y="260">Client Approved Signature : ........................................................</text>
<text x="291" y="260">Date : ..........................</text>
<text x="343.6" y="275">Drawn By:</text>
<text x="343.6" y="283">Date: 02/11/26</text>
</g>
<g font-size="2.5">
<text x="11.6" y="271.8">32 Gateway Drive</text>
<text x="11.6" y="275">Phone: 0754471077</text>
<text x="11.6" y="278.2">mark@residenthero.com.au</text>
<text x="11.6" y="281.4">www.residenthero.com.au</text>
</g>
<text font-size="2.2" x="275.6" y="275">Do not scale off this drawing.</text>
</svg>
